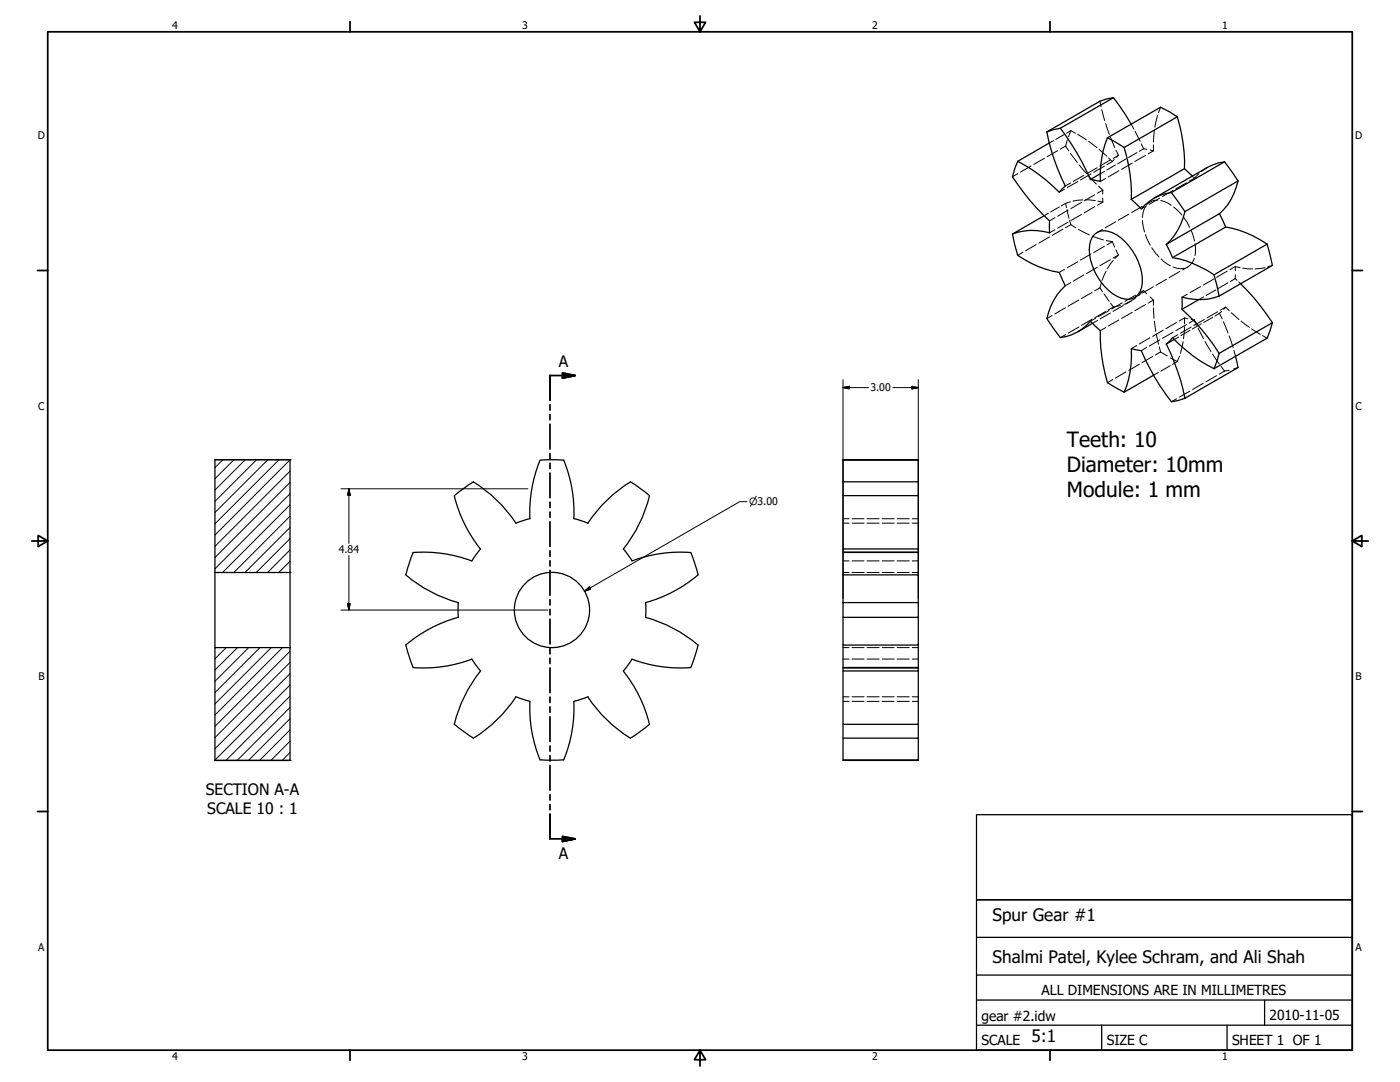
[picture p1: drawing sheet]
<svg xmlns="http://www.w3.org/2000/svg" width="559mm" height="432mm" viewBox="0 0 559 432" stroke-linecap="round" stroke-linejoin="round" font-family="sans-serif">
<!-- layer: Visible (ANSI) -->
<g fill="none" stroke="#000" stroke-width=".51">
<path d="M444.4 39l4.9 6.9 2.2 3.6M444.4 39l-2.8 .5-2.6 .9-21.2 12.2M444.4 39l-21.2 12.2M417.8 52.6a83.6 83.6 0 0 0 7.4 21.6l-2.4 2.5a65.2 65.2 0 0 0-16.6-12.3M418.8 57.1l-12.6 7.3M423.2 51.2l2.4 3.2a102 102 0 0 1 9.6 17.2M423.2 51.2l-5.4 1.4M442 55a41.4 41.4 0 0 0-2.8 17.5l-4-.9M442 55l6.7 3.9M448.7 58.9a63.2 63.2 0 0 1 2.8 20.7M469.9 46.6a63.8 63.8 0 0 1 2.9 20.7l3.1 3M469.9 46.6l-6.7-3.8-21.2 12.2"/>
<path d="M469.9 46.6l-21.2 12.3M406.2 64.4l-2.1 6.1a89 89 0 0 0 14.8 17.6v4.8a23 23 0 0 0-14.8 .5M439.2 69.3l-4 2.3M467.6 76.8a18 18 0 0 0-12.1 6.6l-4-3.8M467.6 76.8l5.3 7.7M472.8 67.3l-21.3 12.3M488.8 64.6l-2.5 .4-4.6 1.9-21.2 12.3M488.8 64.6l5.4 7.6M488.8 64.6l-21.2 12.2M494.2 72.2a23.8 23.8 0 0 1-7.5 13.1M494.2 72.2l-21.3 12.3M404.1 93.4l2.1 8.5a40.8 40.8 0 0 0 16.6 6.8l2.4 5.3a24.3 24.3 0 0 0-7.4 13.1l5.4 7.6a19.1 19.1 0 0 0 12-6.5l4 3.8a68.8 68.8 0 0 0 2.8 20.7l6.7 3.8"/>
<path d="M416.8 86.1l-12.7 7.3M436.9 93.5a7.1 7.1 0 0 1 8.9 .3 23.1 23.1 0 0 1 10.1 19 6.1 6.1 0 0 1-6.8 6.6 18.9 18.9 0 0 1-12.2-11.1 17.5 17.5 0 0 1-1.6-12.2zM465.5 97.5l2.5 5.3M472.9 84.5a24.9 24.9 0 0 1-7.4 13M486.7 85.3l2.5 5.3M486.7 85.3l-21.2 12.2M489.2 90.6a41.8 41.8 0 0 1 16.6 6.8M489.2 90.6l-21.2 12.2M505.8 97.4l2.1 8.5-21.3 12.3M505.8 97.4l-21.2 12.3M468 102.8a43.2 43.2 0 0 1 16.6 6.9M478.5 119.6l-6.7 3.8"/>
<path d="M484.6 109.7l2 8.5M486.6 118.2a23.6 23.6 0 0 1-14.8 .4v4.8M495.2 113.2a84.9 84.9 0 0 1 12.7 15.6M436.1 129l-5.8 3.4M465.5 137.3l2.5-2.5a58.9 58.9 0 0 0 16.6 12.3M465.5 137.3l1.7 3.6a91 91 0 0 1 5.7 18M468.6 135.5l-3.1 1.8M471.8 123.4a83.6 83.6 0 0 1 14.8 17.6M507.9 128.8l-2.1 6.1-21.2 12.2M507.9 128.8l-21.3 12.2M448.7 156.5a38.4 38.4 0 0 0 2.8-17.4l4 .9a89.6 89.6 0 0 0 12.1 20.3l5.3-1.4M460.4 149.7l-11.7 6.8"/>
<path d="M486.6 141l-2 6.1M493.1 142.2l1.1 4.5-21.3 12.2M85.8 183.5h30v45h-30zM85.8 183.5h30M181.3 197.8a54.8 54.8 0 0 0 10.5 21.3M188.9 192.3a54.8 54.8 0 0 1 17 16.5M189 192.3l-7.6 5.5M215.6 183.6a54.8 54.8 0 0 0-4.1 23.4l-5.5 1.8M215.6 183.6h9.4a54.8 54.8 0 0 1 4 23.4M259.2 197.8a54.8 54.8 0 0 1-10.4 21.3M259.3 197.8l-7.7-5.5a54.8 54.8 0 0 0-17 16.5M336.5 197.8v21.3h30v1.2"/>
<path d="M336.5 197.8h30v21.3M336.5 183.6h30v8.7h-30M366.5 183.6l-30-.1v14.3M366.5 192.3v5.5M191.8 219.1l-3.5 4.7a55.7 55.7 0 0 0-23.4-3.3M229.1 207l5.6 1.8M248.8 219.1l3.4 4.8a55.2 55.2 0 0 1 23.5-3.4l2.9 8.9a55 55 0 0 1-20.9 11.1v5.9a54.8 54.8 0 0 1 20.9 11l-2.9 9a54 54 0 0 1-23.4-3.4l-3.5 4.8M336.5 219.1v1.2M85.8 228.5v29.9M115.8 228.5v29.9M164.9 220.5l-3 8.9a54.4 54.4 0 0 0 21 11.1v5.9a54.5 54.5 0 0 0-20.9 11l2.9 9M336.5 229.4v11.1h30v5.9h-30v-5.9"/>
<path d="M336.5 229.4h30v11.1M336.5 220.3h30M336.5 220.5v8.9M366.5 220.5v8.9M85.8 258.4h30v45.1h-30zM336.5 246.4v11h30v-11M336.5 257.4v9M366.5 257.4v9M164.9 266.4a54.2 54.2 0 0 0 23.4-3.4l3.5 4.8M191.8 267.8a54.8 54.8 0 0 0-10.5 21.3M229 279.9a54.8 54.8 0 0 1-4 23.4l-9.4-.1M234.7 278.1l-5.6 1.8"/>
<path d="M248.8 267.8a55.3 55.3 0 0 1 10.5 21.2l-7.7 5.6a54.8 54.8 0 0 1-17-16.5M336.5 266.4h30v1.4h-30zM336.5 267.8v21.3h30v-21.3M336.5 266.6h30M181.4 289l7.6 5.6M188.9 294.6a54.9 54.9 0 0 0 17.1-16.5l5.6 1.8a53.9 53.9 0 0 0 4 23.4M336.5 294.6h30v8.7h-30zM336.5 289.1v5.5M366.5 289.1v5.5M85.8 303.5h30M336.5 303.3h30"/>
<circle cx="220.3" cy="243.4" r="15"/>
</g>
<!-- layer: Hidden (ANSI) -->
<g fill="none" stroke="#000" stroke-width=".4">
<path d="M420.5 56.1l-1.7 1M424.8 53.7l-3.4 1.9M425.3 58.3l1.3 1.9M425.3 58.3l-2.1 1.2M426 55.8l-.7 2.5M427.4 52.1l1.8 1M427.4 52.1l-1.7 1M427.4 52.1l-.9 2.4M430.1 53.6l3.5 2.2M434.5 56.5l3.3 2.4M438.7 59.6l3.1 2.7M439 40.4l.5 2.2"/>
<path d="M439.7 43.8l1.2 4.3M441.3 49.3l1.5 4.3M443.2 54.7l1.7 4.2M445.5 59.9l.9 2.1M451.5 49.5l1.1 2M453.1 52.5l2 3.9M455.5 57.4l.9 2M456.4 59.4l1.4 .2M456.4 59.4l-1.7 1M459.1 59.9l1.3 .3M460.4 57.8v2.4M460.8 51.9l-.4 4.7"/>
<path d="M462 46.1l-1.1 4.6M463.2 42.8l-.8 2.2M406.3 69.3l-2.2 1.2M411.5 66.2l-4.2 2.5M416.9 63.2l-4.3 2.4M422.1 60.1l-4.2 2.4M424.9 75.5l-2.1 1.2M427.3 61.2l2.7 3.7M427.4 73l-2.2 1.2M430.2 72.5l-4.2 2.4M430.7 65.8l3 3.5M432.2 79.8l-4 .5"/>
<path d="M432.6 70l-4.2 2.4M433.2 79.8l4 .3M434.5 70.2l3.1 3.3M435.5 69.4l-4.3 2.4M436.9 77.7l-4.1 2.4M438 66.9l-4.3 2.4M438.5 74.3l1.7 1.6M440.1 79.1l.1 1.5M440.2 75.9l-.1 1.6M440.2 75.9l-2.2 1.2M440.8 66.3l-4.2 2.5M440.9 68.4l-1.7 .9"/>
<path d="M441.3 71.2l-2.1 1.3M442.5 63.1l1.5 1.4M443.2 63.8l-4.2 2.5M444 64.5l-2.2 1.2M444.8 63.6l-.8 .9M445.2 65.8l-3.4 2.1M446.4 62l-.8 .8M446.4 62l-2.1 1.2M446.6 68.1l-4.3 2.5M449.5 63.4l-3.4 2M451.9 65.1l-4.2 2.5M453.8 60.9l-3.4 2"/>
<path d="M457.2 62l-4.3 2.5M460.4 60.2l-2.1 1.2M462.2 79.9a5.2 5.2 0 0 0-4.2 1.6M462.9 79.1l-4.2 2.4M468.2 76l-4.2 2.4M473.6 73l-4.3 2.4M475.9 70.3l.3 .2M476.8 71.1l-2.2 1.2M478.5 69.2l-1.7 1.9-.4-.3M481.7 66.9l-2.1 1.5M413.6 97.6l-4.2 2.5M418.5 85.1l-1.7 1"/>
<path d="M418.9 94.6l-4.2 2.4M421.1 91.7l-2.2 1.2M421.1 86.9l-2.2 1.2M422.8 82.6l-3.4 2M424.2 91.5l-4.2 2.4M425.3 81.2l-1.7 1M425.3 81.2l.4 1.7M425.9 83.7l.8 3.4M426.3 88.6l-4.2 2.5M426.3 83.8l-4.2 2.5M426.9 87.9l.5 1.8M427.2 80.5l-1.9 .7"/>
<path d="M427.4 89.7l2.1 1.2M427.4 89.7l-2.1 1.2M430.5 91.6l4.3 2.1M431.7 85.6l-4.3 2.4M431.7 80.8l-4.3 2.4M435.9 94.2l4.5 1.6M436.9 82.5l-4.1 2.5M438.2 80.3l2 .3M440 91.6l-2.1 1.2M440.2 80.6l-2.2 1.3M440.8 98.3l-4.2 2.5M441.6 96l2.4 .5"/>
<path d="M444 96.5l.9 2.1M444 96.5l-2.2 1.2M445.3 88.5l-4.2 2.4M445.4 99.7l1 2.1M450.6 85.5l-4.3 2.4M455.9 82.4l-4.2 2.4M456 88l.8 4.6M457.2 93.7l1.9 4.2M457.3 82.4l-1 2.2-.3 2.2M457.6 82.1l-2.1 1.3M459.1 80.5l-2.2 1.3M459.7 98.9l2.9 3.7"/>
<path d="M463.3 80l2.9 1 1.3 .9M468.4 82.6l3.3 3.3M472.4 86.7l2.5 4M475.4 91.8l1.4 4.4M477 97.3l.2 2.3-.3 2.4M408.3 100.6l-2.1 1.3M424.9 107.5l-2.1 1.2M427.4 112.8l-2.2 1.2M430.2 104.5l-4.2 2.4M430.5 119.8l-4.2 2.4M432.6 109.7l-4.2 2.5M435.5 101.3l-4.3 2.5"/>
<path d="M435.9 116.7l-4.3 2.5M438 106.7l-4.3 2.5M439 114.9l-2.1 1.2M439 114.9l1.1 1.6M439.6 112.9l-.6 2M440.6 117.2l2.1 3.1M441.5 108.2l-1.6 3.8M443.2 103.6l-4.2 2.4M444.3 103.9l-2.3 3.4M446.4 101.8l-2.1 1.2M446.4 101.8l-1.5 1.4M453.3 117.8l-4.3 2.5"/>
<path d="M453.4 118.8l-2.4 1.5-2.5 1.2M455 117.5l-2.1 1.2M456.4 116l-1.9 1.9M456.4 116l1.3 1.3M456.4 116l-2.1 1.2M459 118.5l1.4 1.3M460.3 114.5l-4.2 2.4M460.4 119.8l-2.1 1.2M460.4 119.8v2.1M463.4 103.3l1 1 2.8 1.7M465.6 111.4l-4.2 2.5M468.2 106.6a6.7 6.7 0 0 0 4.6 .5"/>
<path d="M470.9 108.3l-4.2 2.5M473.9 117.4l-2.1 1.2M474.1 106.6l-2.1 1.2M476.7 103.1a5.8 5.8 0 0 1-2.9 3.5M479.2 114.4l-4.2 2.4M480.4 118.5l-1.9 1.1M484.6 111.3l-4.3 2.4M485.3 115.7l-3.9 2.2M489.8 108.2l-4.2 2.5M490.1 112.9l-3.9 2.2M493 106.4l.1 1.6M493 106.4l-2.1 1.2"/>
<path d="M493 111.2l-1.9 1.1M493 111.2l.8 .7M493 106.4l2 .4M493.1 109.6l-.1 1.6M494.5 112.5l.7 .7M496 107l4 .3M505 106.8l-4 .5M507.9 105.9l-2 .7M419.9 125.9l-2.1 1.2M425.3 122.8l-4.3 2.5M425.3 133.5l-2.1 1.2M430.7 130.5l-4.3 2.4"/>
<path d="M435.9 127.4l-4.2 2.5M437.3 127l-2.1 1.2M438.1 127.9l-2 1.1M441.3 124.3l-4.3 2.5M441.3 130.7l-2.1 1.3M442.7 124l-4.3 2.4M443.2 124.9l-4.1 2.4M443.3 121l1.1 1.5M444.4 122.5l-2.1 1.3M446.6 127.7l-4.3 2.4M447.2 121.9l-2.8 .6M447.9 120.8l-4.2 2.5"/>
<path d="M448.4 121.9l-4.2 2.4M451.5 120.1l-2.1 1.2M451.9 124.7l-4.2 2.4M453.7 137.9l-2.2 1.2M457.2 121.5l-4.3 2.5M457.6 138.7l-2.1 1.3M459 134.8l-4.3 2.5M460.4 122.9l.2 4.2M460.8 128.1l.5 4.2M461.5 133.3l1 4.1M462.7 138.4l.5 2.1M462.9 135.6l-4.2 2.5"/>
<path d="M464.3 131.8l-4.2 2.4M468.2 132.6l-4.2 2.4M469.6 128.7l-4.3 2.5M470.1 133.6l-2.1 1.2M470.5 134.5l-1.9 1M472.2 136.3l-1 4.7M472.8 126.9l1.3 .3M472.8 126.9l-2.1 1.2M472.8 126.9v2.3M472.8 130.4l-.4 4.8M473.6 129.5l-4.3 2.5M475 131.8l-3.6 2.1"/>
<path d="M475.4 130.6l-4.2 2.4M475.4 127.5l1.4 .2M476.8 127.7l-2.2 1.2M476.8 127.7l.9 2.2M478.2 130.9l2.2 4.3M479.5 129.2l-3.6 2.1M480.7 127.5l-4.3 2.4M480.9 136.2l2.5 4.1M484.1 126.6l-3.7 2.1M486 124.4l-4.2 2.5M486.7 125l-1.8 1.1M486.7 125l1.1 2.3"/>
<path d="M487.6 124.3l-.9 .7M488.3 128.4l1.9 4.5M489.2 122.6l-.8 .8M489.2 122.6l-2.2 1.2M489.2 122.6l1.5 1.4M490.6 134l1.6 4.7M491.4 124.8l3.1 2.7M492.5 139.8l.6 2.4M495.4 128.1l3.3 2.5M499.6 131.3l3.4 2.2M503.9 133.9l1.9 1M444.2 151.4l-2.2 1.3"/>
<path d="M449.5 148.4l-4.3 2.5M454.8 145.4l-4.3 2.4M460.1 142.3l-4.3 2.4M462.3 148.7l-1.9 1M463.2 140.5l-2.1 1.2M463.2 140.5l2.7 1.5M467.1 145.9l-3.8 2.2M467.2 142.9l2.7 1.4M469.6 159.1l-2 1.2M469.9 144.3l-1.9 1.1M470.8 142.1l-.9 2.2M475 156.1l-4.3 2.4"/>
<path d="M480.3 153l-4.3 2.4M484 141.3l2.7 3.9M485.6 149.9l-4.3 2.5M487.4 146.2l1.4 1.9M488.8 148.1l-2.1 1.3M490.6 147.8l-1.8 .3M494.2 146.7l-1.8 .6M336.5 208.8h2.4M336.5 207h2.4M340.1 208.8h4.8M340.1 207h4.8M346.1 208.8h4.8"/>
<path d="M346.1 207h4.8M352.1 208.8h4.8M352.1 207h4.8M358.1 208.8h4.8M358.1 207h4.8M364.1 208.8h2.4M364.1 207h2.4M336.5 223.8h2.4M336.5 228.5h2.4M340.1 223.8h4.8M340.1 228.5h4.8M346.1 223.8h4.8"/>
<path d="M346.1 228.5h4.8M352.1 223.8h4.8M352.1 228.5h4.8M358.1 223.8h4.8M358.1 228.5h4.8M364.1 223.8h2.4M364.1 228.5h2.4M336.5 258.4h2.4M340.1 258.4h4.8M346.1 258.4h4.8M352.1 258.4h4.8M358.1 258.4h4.8"/>
<path d="M364.1 258.4h2.4M336.5 279.9h2.4M336.5 278.1h2.4M336.5 263h2.4M340.1 279.9h4.8M340.1 278.1h4.8M340.1 263h4.8M346.1 279.9h4.8M346.1 278.1h4.8M346.1 263h4.8M352.1 279.9h4.8M352.1 278.1h4.8"/>
<path d="M352.1 263h4.8M358.1 279.9h4.8M358.1 278.1h4.8M358.1 263h4.8M364.1 279.9h2.4M364.1 278.1h2.4M364.1 263h2.4"/>
</g>
<!-- layer: Visible (ANSI) -->
<g fill="#000">
<circle cx="85.8" cy="183.5" r=".25"/>
<circle cx="115.8" cy="183.5" r=".25"/>
<circle cx="85.8" cy="303.5" r=".25"/>
<circle cx="115.8" cy="303.5" r=".25"/>
</g>
<!-- layer: Section Line (ANSI) -->
<g fill="none" stroke="#000" stroke-width=".7">
<path d="M224.5 148.8l5.1 1.1-5.1 1zM229.6 149.9h-10.1v9.8M219.5 161.5v2.1M219.5 165.4v2.1M219.5 169.3v9.9M219.5 181v2.1M219.5 184.8v2.2M219.5 188.8v9.8M219.5 200.4v2.2M219.5 204.3v2.1M219.5 208.2v9.9M219.5 219.8v2.2"/>
<path d="M219.5 223.8v2.1M219.5 227.6v10M219.5 239.3v2.1M219.5 243.2v2.2M219.5 247.1v9.9M219.5 258.8v2.1M219.5 262.7v2.1M219.5 266.6v9.8M219.5 278.2v2.2M219.5 282.1v2.2M219.5 286.1v9.8M219.5 297.7v2.1"/>
<path d="M219.5 301.6v2.1M219.5 305.5v9.8M219.5 317.1v2.2M219.5 321.1v2.1M219.5 324.9v9.9h10.1M224.5 333.8l5.1 1-5.1 1z"/>
</g>
<path d="M224.5 150.9l5.1-1zM224.5 148.8l5.1 1.1-5.1 1zM224.5 335.8l5.1-1zM224.5 333.8l5.1 1-5.1 1z" fill="#000" stroke="#000" stroke-width=".7"/>
<!-- layer: Border (ANSI) -->
<g fill="none" stroke="#000" stroke-width=".7">
<path d="M19 12.7h520.8v406.4h-520.8zM139.7 8.6v4.1M279.4 6.3v6.4l-2.2-3.8h4.4l-2.2 3.8M419.1 8.6v4.1M15 107.9h4M539.8 107.9h4M12.7 215.9h6.3l-3.8-2.2v4.4l3.8-2.2M539.8 215.9l3.8 2.2v-4.4l-3.8 2.2h6.3M15 323.8h4M539.8 323.8h4M139.7 419.1v4.1M279.4 419.1l2.2 3.8h-4.4l2.2-3.8v6.3"/>
<path d="M419.1 419.1v4.1"/>
</g>
<!-- layer: Title (ANSI) -->
<path d="M389.8 325.1h150v34h-150zM389.8 359.1h150v60h-150zM389.8 374.1h150M389.8 399.1h150M389.8 389.1h150M504.8 399.1v10M389.8 409.1h150M439.7 409.1v10M489.8 409.1v10" fill="none" stroke="#000" stroke-width=".51"/>
<!-- layer: Hatch (ANSI) -->
<g fill="none" stroke="#000" stroke-width=".4">
<path d="M89 183.5l-3.2 3.1M93.4 183.5l-7.6 7.6M97.9 183.5l-12.1 12.1M102.4 183.5l-16.6 16.6M106.9 183.5l-21.1 21M111.4 183.5l-25.6 25.5M115.8 197l-30 30M115.8 192.5l-30 30M115.8 188l-30 30.1M115.8 183.5l-30 30.1M115.8 219.5l-9 9M115.8 214.9l-13.5 13.6"/>
<path d="M115.8 210.5l-18 18M115.8 206l-22.5 22.5M115.8 201.5l-27 27M115.8 228.5h.1M115.8 224l-4.5 4.5M85.8 258.4h.1M90.3 258.4l-4.5 4.6M94.8 258.4l-9 9M99.3 258.4l-13.5 13.5M103.8 258.4l-18 18M108.3 258.4l-22.5 22.5M112.8 258.4l-27 27"/>
<path d="M115.8 259.9l-30 30M115.8 277.8l-25.6 25.7M115.8 273.4l-30 29.9M115.8 268.9l-30 29.9M115.8 264.4l-30 30M115.8 295.8l-7.7 7.7M115.8 291.3l-12.2 12.2M115.8 286.8l-16.6 16.7M115.8 282.3l-21.1 21.2M115.8 300.3l-3.2 3.2"/>
</g>
<!-- layer: Dimension (ANSI) -->
<g fill="none" stroke="#000" stroke-width=".4">
<path d="M336.5 154.7l2.5-.5v1zM336.5 154.7h10.1M336.5 151.5v87.4M356.4 154.7h10.1M364 154.2l2.5 .5-2.5 .5zM366.5 151.5v87.4M136.1 195.1h74.6M139.3 195.1l.5 2.5h-1.1zM139.3 195.1v21.8M298.2 200.2h-3l-61.9 35.8M139.3 221.7v21.8M233.3 236l1.9-1.7 .5 .8z"/>
<path d="M136.1 243.5h82.6M138.7 240.9h1.1l-.5 2.6z"/>
</g>
<path d="M336.5 154.7l2.5-.5zM336.5 154.7l2.5-.5v1zM364 155.2l2.5-.5zM364 154.2l2.5 .5-2.5 .5zM139.3 195.1l.5 2.5zM139.3 195.1l.5 2.5h-1.1zM233.3 236l1.9-1.7zM233.3 236l1.9-1.7 .5 .8zM138.7 240.9l.6 2.6zM138.7 240.9h1.1l-.5 2.6z" fill="#000" stroke="#000" stroke-width=".4"/>
<g font-size="8.4">
<text x="425.8" y="178.2">Teeth: 10</text>
<text x="425.8" y="188.3">Diameter: 10mm</text>
<text x="425.8" y="198.3">Module: 1 mm</text>
</g>
<g font-size="6.9">
<text x="396.1" y="367.5">Spur Gear #1</text>
<text x="396.2" y="384.5">Shalmi Patel, Kylee Schram, and Ali Shah</text>
<text x="411.7" y="415.9">5:1</text>
</g>
<g font-size="6.3">
<text x="223" y="146.4">A</text>
<text x="82.1" y="317.1">SECTION A-A</text>
<text x="82.7" y="324.7">SCALE 10 : 1</text>
<text x="223" y="342.9">A</text>
</g>
<g font-size="5.5">
<text x="415.7" y="397.2">ALL DIMENSIONS ARE IN MILLIMETRES</text>
<text x="391.7" y="407.3">gear #2.idw</text>
<text x="506.7" y="407.2">2010-11-05</text>
<text x="391.7" y="417.2">SCALE</text>
<text x="441.8" y="417.2">SIZE C</text>
<text x="491.7" y="417.2">SHEET 1 OF 1</text>
</g>
<g font-size="4.2">
<text x="68.7" y="11.7">4</text>
<text x="208.4" y="11.7">3</text>
<text x="348.1" y="11.7">2</text>
<text x="487.8" y="11.7">1</text>
<text x="15.1" y="55.5">D</text>
<text x="540.9" y="55.5">D</text>
<text x="347.4" y="156.2">3.00</text>
<text x="15.2" y="163.4">C</text>
<text x="541" y="163.4">C</text>
<text x="135.2" y="220.8">4.84</text>
<text x="15.3" y="271.4">B</text>
<text x="541.1" y="271.4">B</text>
<text x="15.2" y="379.3">A</text>
<text x="541" y="379.3">A</text>
<text x="68.7" y="423.2">4</text>
<text x="208.4" y="423.2">3</text>
<text x="348.1" y="423.2">2</text>
<text x="487.8" y="423.2">1</text>
</g>
<text font-size="4" x="299" y="201.7">⌀3.00</text>
</svg>
